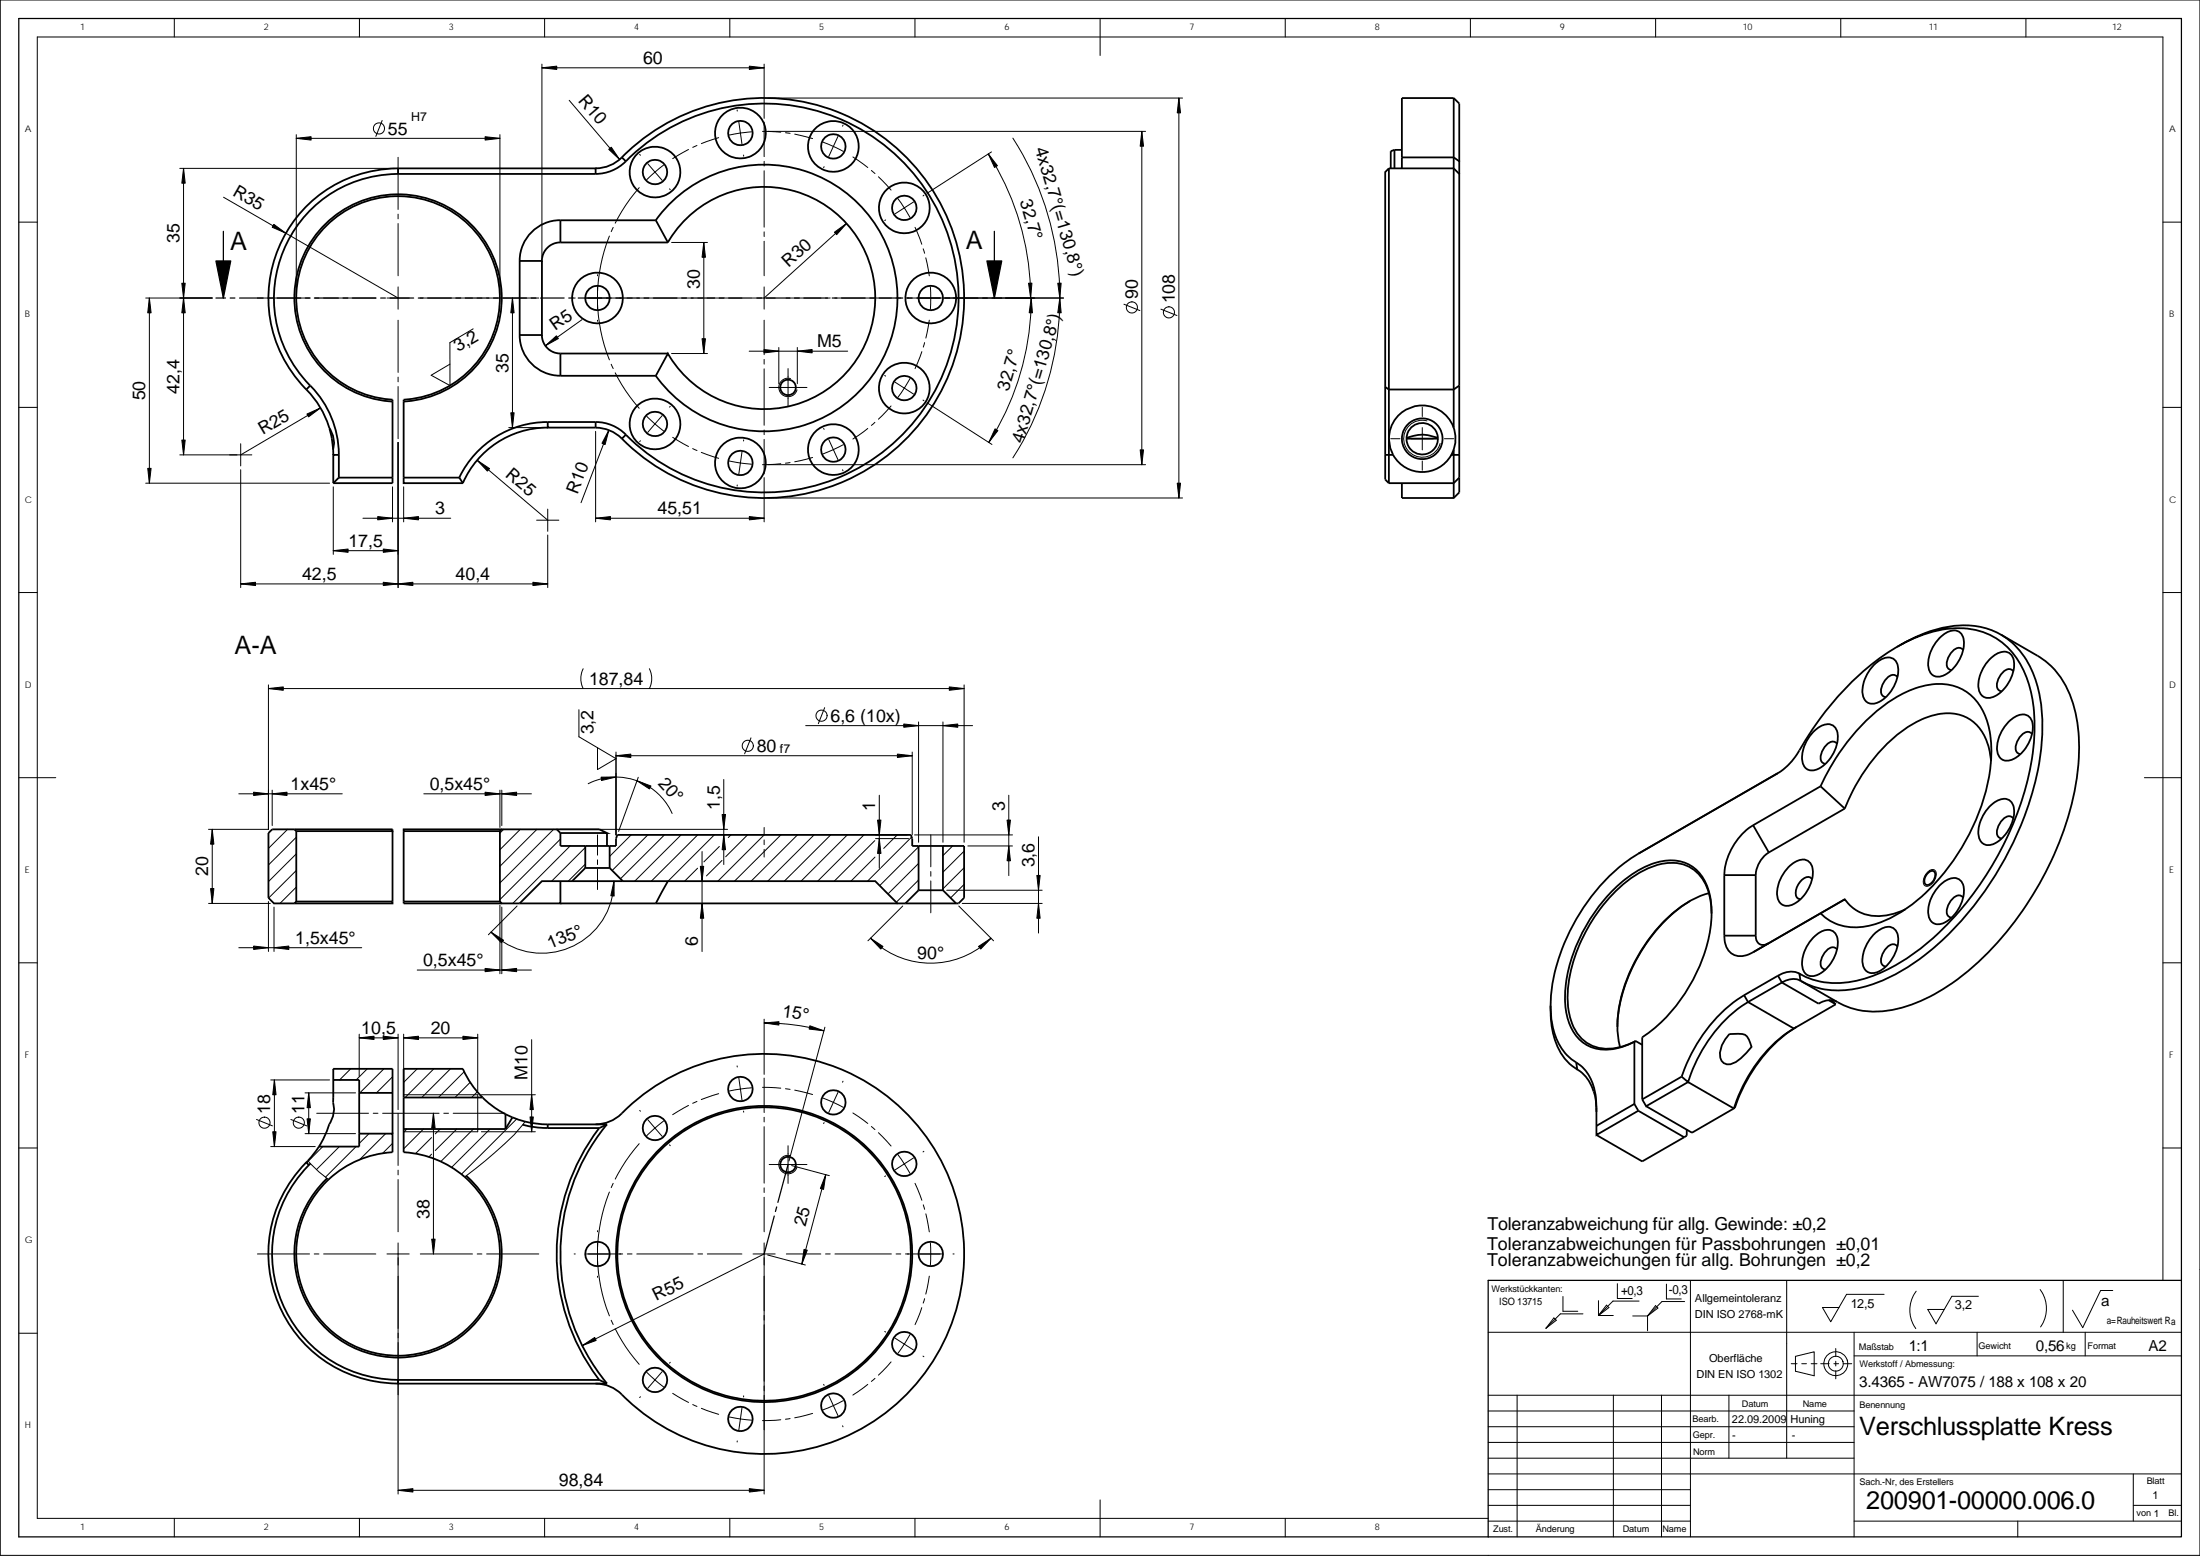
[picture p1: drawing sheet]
<svg xmlns="http://www.w3.org/2000/svg" width="594mm" height="420mm" viewBox="0 0 594 420" stroke-linecap="round" stroke-linejoin="round" font-family="sans-serif">
<g fill="none" stroke="#000" stroke-width=".27">
<path d="M.1 0h594v420h-594zM47.1 5v5M97.1 5v5M146.3 17.3v52.2M146.3 18.3h60M147.1 5v5M197.1 5v5M206.3 17.3v14.7M247.1 5v5M297.1 5v10M347.1 5v5M397.1 5v5"/>
<path d="M447.1 5v5M497.1 5v5M547.1 5v5M80 37.4h55M80 36.4v43.1M103.2 32.5l-1.7 4.3M135 36.4v43.1M153.7 27.1l13.6 16M188.2 39.3l-1.1 .5M194.1 37.2l-4.7 1.6M199 29.7l.1 .3M199.5 33l.9 5.9"/>
<path d="M202.9 35.6l-5.9 .8M205.9 35.5l4.9 .2M206.3 33v9.3M207.3 26.5h112M207.3 35.5h102M212.1 35.8l1.3 .2M214.6 36.2l4.8 1.2M222.3 38.4l5.4 2.5M226.3 36.8l-2.5 5.5M227.6 33.8l-.1 .3M273.5 37.3a79.8 79.8 0 0 1 0 86.3M308.3 35.5v90"/>
<path d="M318.3 26.5v108M5.1 60h5M48.5 45.5h58M49.6 45.5v77.3M60.4 53.3l47.1 27.2M107.5 42.5v14.1M107.5 57.8v1.3M172.6 50.7l-3.6 4.7-2.9 4.9M172.7 41.7l.2 .2M174.9 44.2l2 2.3M176.9 46.5l-2.2 2M176.9 46.5l1.9 2.2"/>
<path d="M179.2 44.6l-2.3 1.9M180.8 51l.2 .2M185.9 40.4l-4.3 2.4M200.8 41.9v.3M206.3 43.6v1.2M206.3 46.1v15.2M222.5 45l-.1 .3M230.3 42.4l4 2.8M235.3 46l1 .9M237.2 47.7l3.4 3.6M239.2 59.4l-.3 .1M242.5 53.7l1.7 2.4"/>
<path d="M244.2 56.1l1.5 2.6M244.2 56.1l-2.5 1.7M246.7 54.5l-2.5 1.6M249.5 52.7l-.2 .2M266.9 41.6a72 72 0 0 1 11.4 38.9M267.7 41l-17.4 11.2M584.1 60h5M107.5 60.4v14.1M107.5 77.5v6M161.3 74.2v.3M161.3 77.5v6M164.6 63.7a45.3 45.3 0 0 0-3.2 14.8"/>
<path d="M165.6 61.4l-.5 1.1M181.3 65.5h9.7M190 65.5v30M206.3 62.6v1.3M206.3 65.2v9.3M206.3 77.5v6M228.6 60.3l-22.3 20.2M247.1 61.4l1.8 4.6M249.3 67.2l.4 1.2M250 69.6l.9 4.9M251.2 77.5v6M39.3 80.5h18"/>
<path d="M40.3 80.5v50M69.5 80.5h14.1M84.9 80.5h1.2M87.4 80.5h14.1M104.5 80.5h6M107.5 86.5v14.1M113.5 80.5h14.1M127.8 88.8l-6.3 3.7v11.6l-5.1-2.8 5.1-3M128.9 80.5h1.2M131.4 80.5h14.1M138.4 80.5v35M155 80.5h.3"/>
<path d="M157.2 86.3l-9.9 7.1M161.3 86.5v.3M161.4 82.4a45.2 45.2 0 0 0 3.2 14.8M165.1 98.4l.5 1.1M168.1 80.5h-9.8M169.4 80.5h1.3M172 80.5h15.2M181.3 95.5h9.7M188.5 80.5h1.2M191 80.5h9.3M202.3 94.8h26.6M203.3 80.5h6"/>
<path d="M206.3 86.5v9.3M206.3 97v1.3M206.3 99.6v15.2M210.3 93.8v9.8M212.3 80.5h9.4M212.8 99.5v10.2M215.3 93.8v9.8M222.9 80.5h1.3M225.5 80.5h15.2M242 80.5h1.2M244.5 80.5h9.8M248.9 95l-1.8 4.5"/>
<path d="M249.7 92.5l-.4 1.2M250.9 86.4l-.9 4.9M254.8 80.5h32.4M278.5 80.5a72.1 72.1 0 0 1-11.5 39M303.5 82.1l4.3 1.8M313.5 83.5l4.3 1.7M5.1 110h5M65 119.8v6M86.5 110.2l-21.5 12.6M107.5 119.5v39.2M107.5 101.8v1.3M107.5 104.4v14.1"/>
<path d="M137.4 115.5h9.5M160.8 116.5v24.4M164.4 116.1l-7.5 19.6M166.1 100.7l2.9 4.9 3.6 4.7M172.9 119l-.2 .2M174.7 112.4l2.2 2.1M176.9 114.5l2.3 1.9M176.9 114.5l-2 2.3M178.8 112.2l-1.9 2.3M181 109.7l-.2 .2M181.6 118.1l4.3 2.5M200.8 118.8v.3"/>
<path d="M206.3 116.1v1.3M206.3 118.6v9.4M207.7 104.6h10.2M213.5 102.2a2.49 2.49 0 0 0-3.1 1.8 2.49 2.49 0 0 0 1.8 3 2.49 2.49 0 0 0 3-1.7M222.4 115.7l.1 .3M223.8 118.7l2.5 5.4M234.3 115.7l-4 2.9M236.3 114l-1 .9M238.9 101.4l.3 .2M240.6 109.6l-3.4 3.6M241.7 103.2l2.5 1.6M244.2 104.8l-1.7 2.5"/>
<path d="M244.2 104.8l2.5 1.6M245.7 102.2l-1.5 2.6M249.3 108l.2 .2M250.3 108.8l17.6 11.2M375.6 118.5h2.5M381.1 118.5h5.9M384.1 110v2.5M384.1 115.5v6M385.4 113.6a5 5 0 0 0-6.2 3.6 5 5 0 0 0 3.6 6.1 5 5 0 0 0 6.1-3.5M390.1 118.5h2.5M584.1 110h5M39.3 130.5h49.7"/>
<path d="M48.5 122.8h19.5M65 126.8v31.9M90 131.5v18.2M98 139.9h23.7M106 131.5v9.4M109 131.5v9.4M128.9 124.3l19 16.2M147.9 137.5v6M160.8 139.9h45.5M187 121.1l1.2 .5M189.4 122.2l4.7 1.6M197 124.5l5.9 .8"/>
<path d="M199.1 131l-.1 .3M200.4 122l-.9 6M206.3 129v11.9M207.3 134.5h112M207.3 125.5h102M210.8 125.2l-4.9 .3M213.4 124.9l-1.3 .2M219.4 123.5l-4.8 1.2M227.5 126.9l.1 .2M227.7 120.1l-5.4 2.5M384.1 124.5v2.5M5.1 160h5"/>
<path d="M65 157.7h82.9M90 148.7h17.5M144.9 140.5h6M147.9 144.5v14.2M584.1 160h5M72.5 184.9v39h-16.2M72.5 185.9h187.8M156.3 191.6v7.3l10 6-5 2.9v-5.9M157.5 180.6a6 6 0 0 0 0 5.3M175.4 180.6a6 6 0 0 1 0 5.3M202.8 199.2l-1.7 4.3M217.6 195.9h45"/>
<path d="M222.7 191.1l-1.7 4.3M248 194.9v32.5M254.6 194.9v32.5M260.3 184.9v42.5M5.1 210h10M64.5 214.4h27.9M73.5 213.4v9.5M114.4 214.4h29.1M135 213.4v10M135.5 213.4v9.5M158.8 211.6a16.6 16.6 0 0 1 22.7 8M166.3 204.1h80"/>
<path d="M166.3 203.1v22.3M172.4 209.9l-5.4 14.6M195.4 210.5v22.9M237.4 214.7v19.7M246.3 203.1v22.3M272.4 214.7v21.7M579.1 210h10M57.3 223.9v20M77.7 223.9l-5.2 5.2M80 226.1l-7.5 7.5M80 230.6l-7.5 7.5M80 235.1l-7.4 7.4"/>
<path d="M80 239.5l-4.4 4.4M136 223.9l-1 1.1M140.5 223.9l-5.5 5.5M145 223.9l-10 10M149.5 223.9l-14.5 14.5M151.3 226.6l-16.3 16.3M151.3 223.9h45.2M154 228.4l-15.5 15.5M158 228.9l-9 9M158 233.3l-4.5 4.6M161.3 225.4v5.5M161.3 232.2v1.2"/>
<path d="M161.3 234.7v5.5M165.8 237.9a19.5 19.5 0 0 1-12 18 19.5 19.5 0 0 1-21.2-4.2M170.4 225.4l-5.8 5.8M174.9 225.4l-9.6 9.7M179.4 225.4l-11.9 11.9M183.9 225.4l-12.5 12.5M188.4 234.4l-3.5 3.5M188.4 225.4l-12.5 12.5M189.6 229.9v27M192.9 225.4l-12.5 12.5M194.3 228.6l-4.2 4.1M195 232.3l-4.2 4.2"/>
<path d="M197.4 225.4l-.7 .8M201.9 225.4l-5.9 6M206.3 225.4l-12.4 12.5M206.3 223.4v2.1M206.3 226.8v1.3M206.3 229.3v2.1M210.9 225.4l-12.6 12.5M215.3 225.4l-12.5 12.5M219.8 225.4l-12.5 12.5M224.3 225.4l-12.5 12.5M228.8 225.4l-12.5 12.5M233.3 225.4l-12.5 12.5"/>
<path d="M236.2 227l-10.9 10.9M236.3 231.4l-6.5 6.5M236.4 226.4h8.9M236.4 225.4h8.6M237.8 234.4l-3.5 3.5M242.3 225.4l-3.7 3.7M246.2 226l-8.3 8.3M247 225.4h26.4M248 228.7l-10.5 10.4M248 233.2l-8.2 8.2M248 237.6l-6 6M251.3 225.4v8.7"/>
<path d="M251.3 235.3v1.3M251.3 237.9v8.6M257.2 228.4l-2.6 2.6M260.3 229.8l-5.7 5.7M260.3 234.3l-5.7 5.7M260.3 238.8l-3.6 3.6M261.3 228.4h12.1M280.4 226v25.9M520.6 235.4a1.21 1.21 0 0 1 1.5-.6 1.21 1.21 0 0 1 .8 1.4l-.2 .7a3.3 3.3 0 0 1-2.4 2.5 1.12 1.12 0 0 1-1-1.5 3.9 3.9 0 0 1 1.3-2.5zM5.1 260h5M56.3 243.9h16.7M64.5 255.9h33.2"/>
<path d="M72.5 243.4v13.5M74 244.9v12M135 244.4v18.5M135.5 244.9v18M139.6 244.6l-7.7 7.8M235.1 253.3a23 23 0 0 0 32.5 0M243.8 244.6l-9.4 9.4M255.6 240.4h25.8M258.9 244.6l9.4 9.4M259.8 243.9h21.6M584.1 260h5M97 279.3v11.3"/>
<path d="M107.5 279.3v20.3M109 279.3v15.3M112.7 261.9h30.8M129 279.3v15.3M206.3 275.2v14.9M206.3 276.2l4.3 .2 4.4 .4 7.5 1.5M222.8 277.4l-9.7 36.1M73.1 291.6h15.9M74.1 291.6v18M82.4 295.1h13.6M83.4 295.1v11M90.2 288.6l-.2 .2"/>
<path d="M94.7 288.6l-3 3M97 280.2h10.5M99.2 288.6l-3 3M103.7 288.6l-6.5 6.5M106 290.8l-4.3 4.3M109 280.2h20M109 295.6h20v10h-20M112.7 288.6l-3.7 3.7M117.2 288.6l-7.8 7.8M121.6 288.6l-7.7 7.8M125.3 289.4l-6.9 7M127 292.2l-4.1 4.2"/>
<path d="M128.9 294.8l-1.5 1.6M130 295.6h14.6M143.6 280.7v24.9M172.7 299.8l.2 .3M185.9 298.5l-4.3 2.5M188.2 297.4l-1.2 .5M194.1 295.3l-4.7 1.6M199 287.8l.1 .3M199.5 291.1l.9 5.9M202.9 293.7l-5.9 .9M205.9 293.6l4.9 .2M206.3 291.1v9.3"/>
<path d="M212.1 294l1.3 .2M214.6 294.4l4.8 1.2M222.3 296.5l2.7 1.2M225 297.7l2.7 1.3M225 297.7l-1.2 2.7M226.3 295l-1.3 2.7M227.6 292l-.1 .2M5.1 310h5M69.3 302.3l4.3 1.7M73.1 309.6h12M78.5 302.3l4.3 1.7M82.4 306.1h13.6"/>
<path d="M83.2 313.4a31 31 0 0 0 5.5 5.1M85.5 300.6h14M87.2 309.6l-4 3.9M91.6 309.6l-6.2 6.2M96.2 309.6l-8.3 8.3M99.6 306.1l-2.6 2.7M100.8 300.6h1.3M103.3 300.6h15.3M104.1 306.1l-7 7.1M106 308.7l-2.7 2.7M107.5 300.6v14.1M107.5 316v1.2"/>
<path d="M107.5 318.5v14.1M109.9 304.9l-.9 .8M114.4 304.9l-5.4 5.3M116.5 307.2l-4.3 4.3M116.5 311.7l-.7 .7M117 300.6v38M118.1 305.6l-.6 .6M118.8 304.9l-.6 .6M119.8 300.6h1.3M122.4 300.6h14M123.4 304.9l-5.9 5.8M127.8 304.9l-8.8 8.7"/>
<path d="M130 305.6h14.6M132.3 304.9l-10.3 10.3M139.5 302.2l-14.9 14.9M141.8 302.9a42.3 42.3 0 0 1-8.2 8.3l-8.1 6.6M165.6 319.5l-.5 1.2M172.6 308.8l-3.6 4.7-2.9 4.9M174.9 302.3l2 2.3M176.9 304.6l-2.2 2M176.9 304.6l1.9 2.3M179.2 302.7l-2.3 1.9M180.8 309.1l.2 .3M200.8 300v.3"/>
<path d="M206.3 301.7v1.3M206.3 304.2v15.3M207.7 314.5h10.2M212.8 309.4v10.2M213.5 312a2.5 2.5 0 0 0-3.1 1.8 2.5 2.5 0 0 0 1.7 3.1 2.5 2.5 0 0 0 3.1-1.8M213.8 314.7l10.2 2.8M222.5 303.1l-.1 .3M223 317.2l-6.5 24.1M230.3 300.5l4 2.9M235.3 304.2l1 .8M237.2 305.9l3.4 3.6M239.2 317.5l-.3 .2"/>
<path d="M242.5 311.8l3.2 5.1M246.7 312.7l-5 3.2M247.1 319.5l1.8 4.6M249.5 310.9l-.2 .1M584.1 310h5M69.5 338.6h14.1M84.9 338.6h1.2M87.4 338.6h14.1M104.5 338.6h6M107.5 335.6v67.8M113.5 338.6h14.1M128.9 338.6h1.2"/>
<path d="M131.4 338.6h14.1M155 338.6h.3M158.3 338.6h9.8M161.3 332.3v.3M161.3 335.6v6M164.6 321.9a45.3 45.3 0 0 0-3.2 14.8M169.4 338.6h1.3M172 338.6h15.2M188.5 338.6h1.2M191 338.6h9.3M203.3 338.6h6M206.3 320.7v1.3"/>
<path d="M206.3 323.3v9.3M206.3 335.6v67.8M206.3 338.6l-49.1 24.7M207.3 338.9l10.2 2.7M212.3 338.6h9.4M222.9 338.6h1.3M225.5 338.6h15.2M242 338.6h1.2M249.3 325.3l.4 1.2M250 327.8l.9 4.8M251.2 335.6v6M254.3 338.6h-9.8"/>
<path d="M257.3 338.6h.3M161.3 344.6v.3M161.4 340.5a45.5 45.5 0 0 0 3.2 14.8M165.1 356.5l.5 1.2M166.1 358.8l2.9 4.9 3.6 4.7M238.9 359.5l.3 .2M248.9 353.1l-1.8 4.6M249.7 350.7l-.4 1.2M250.9 344.6l-.9 4.8M401.9 359.7h187.2M419.6 355.9l.7 .6-2.8 2.2zM422.1 350.1v4h4"/>
<path d="M427.5 354.8h-6.1l-3.9 3.9M431.6 355.2h4M431.6 351.2v4M433.8 352.4l.7 .7-2.9 2.1zM436.7 346.6v4h4M442.6 351.3h-7l-4 3.9M444.9 355.3v4M447.1 352.6l.6 .6-2.8 2.1zM450 346.8v4h4M454.9 351.5h-6.1l-3.9 3.8h-4M456.5 345.7v69.3M482.5 345.7v48"/>
<path d="M500.7 359.7v55.3M508.8 349.5h-10.2l-4.2 7.4-2.3-3.8h4.5M517.4 348.7a8.5 8.5 0 0 0-.1 10.1M533.9 359.7v6.4M534.2 350h-7.1l-4.3 7.5-2.2-3.9h4.4M550.9 348.2a8.6 8.6 0 0 1 .1 10.1M557.1 345.7v14M563.1 359.7v6.4M570.5 348.5h-3.3l-4.8 10-2.8-4.7M584.1 345.7v-335.7h-574v400h391.8M5.1 360h5M172.9 377.1l-.2 .3"/>
<path d="M174.7 370.6l2.2 2M176.9 372.6l2.3 1.9M176.9 372.6l-2 2.3M178.8 370.4l-1.9 2.2M181 367.9l-.2 .2M181.6 376.2l4.3 2.5M187.1 379.3l1.1 .5M200.8 376.9v.3M222.4 373.8l.1 .3M223.8 376.8l2.5 5.5M227.7 378.2l-5.4 2.5M234.3 373.8l-4 2.9"/>
<path d="M236.3 372.2l-1 .8M240.6 367.7l-3.4 3.6M241.7 361.3l2.5 1.6M244.2 362.9l-1.7 2.5M244.2 362.9l2.5 1.7M245.7 360.4l-1.5 2.5M249.3 366.2l.2 .2M401.9 376.7h187.2M409.7 376.7v38.3M435.7 376.7v38.3M448.7 376.7v38.3M466.9 376.7v17"/>
<path d="M483.7 368.2h1.6M484.8 366.2l5.1-1.2v6.5l-5.1-1.2zM486.5 368.2h1.3M489.1 368.2h1.6M491.7 368.2h2.2M495.2 368.2h1.3M495.7 364.1v2.2M495.7 367.6v1.3M495.7 370.1v2.2M497.7 368.2h2.3M500.7 366.1h88.4M189.4 380.3l4.7 1.6"/>
<path d="M197 382.6l5.9 .9M199.1 389.1l-.1 .3M200.4 380.2l-.9 5.9M210.8 383.4l-4.9 .2M213.4 383.1l-1.3 .1M219.4 381.7l-4.8 1.1M227.5 385l.1 .3M401.9 398h187.2M401.9 381h98.8M401.9 385.3h98.8M401.9 389.5h98.8M401.9 393.7h98.8"/>
<path d="M576.1 398v12.7M47.1 410v5M97.1 410v5M107.5 402.4h98.8M147.1 410v5M197.1 410v5M247.1 410v5M297.1 405v10M347.1 410v5M401.9 410.7h54.6M401.9 406.5h54.6M401.9 402.3h54.6"/>
<path d="M500.7 410.7h88.4M544.9 410.7v4.3M576.1 406.5h13"/>
<circle cx="102.3" cy="34.7" r="1.5"/>
<circle cx="305.7" cy="83" r="1.5"/>
<circle cx="315.7" cy="84.3" r="1.5"/>
<circle cx="221.8" cy="193.3" r="1.51"/>
<circle cx="201.9" cy="201.4" r="1.5"/>
<circle cx="71.4" cy="303.1" r="1.5"/>
<circle cx="80.7" cy="303.1" r="1.5"/>
<circle cx="495.7" cy="368.2" r="3.2"/>
<circle cx="495.7" cy="368.2" r="2.02"/>
</g>
<g fill="none" stroke="#000" stroke-width=".34">
<path d="M60.3 62.5v18M268.5 62.5v18M58.3 80.5h2.6M62.2 80.5h1.2M64.7 80.5h6.3M72.3 80.5h1.3M74.9 80.5h6.3M82.5 80.5h1.2M85 80.5h6.4M92.6 80.5h1.3M95.2 80.5h6.3M102.8 80.5h1.3"/>
<path d="M105.3 80.5h6.4M113 80.5h1.2M115.5 80.5h6.3M123.1 80.5h1.3M125.7 80.5h6.3M133.3 80.5h1.2M135.8 80.5h6.4M143.4 80.5h1.3M146 80.5h6.3M153.6 80.5h1.3M156.1 80.5h6.4M163.8 80.5h1.2"/>
<path d="M166.3 80.5h6.3M173.9 80.5h1.3M176.5 80.5h6.3M184.1 80.5h1.2M186.6 80.5h6.4M194.2 80.5h1.3M196.8 80.5h6.3M204.4 80.5h1.3M206.9 80.5h6.4M214.6 80.5h1.2M217.1 80.5h6.3M224.7 80.5h1.3"/>
<path d="M227.3 80.5h6.3M234.9 80.5h1.2M237.4 80.5h6.4M245 80.5h1.3M247.6 80.5h6.3M255.2 80.5h1.3M257.7 80.5h6.4M265.4 80.5h1.2M267.9 80.5h2.6M212.8 314.5l-2.7 10.2M209.1 328.4l-2.8 10.2M209.7 325.9l-.3 1.2"/>
<path d="M589.1 345.7v69.3h-187.2M589.1 345.7v-340.7h-584v410h396.8M589.1 345.7h-187.2v69.3"/>
</g>
<g fill="none" stroke="#000" stroke-width=".49">
<path d="M392.6 26.5h-14v16M392.6 26.5l1.5 1.5v15.6M392.6 26.5v16M107.5 45.5a35 35 0 0 0-32.3 21.6 35 35 0 0 0 7.5 38.1M107.5 47a33.5 33.5 0 0 0-30.9 20.6 33.5 33.5 0 0 0 7.1 36.5M107.5 45.5h53.3v1.5M107.5 45.5v1.5M107.5 47h53.3M151.3 59.5v6M151.3 59.5a11 11 0 0 0-11 11M151.3 59.5h25.8M167.9 42.5a10.1 10.1 0 0 1-7.1 3"/>
<path d="M167.9 42.5l1.1 1.1a11.6 11.6 0 0 1-8.2 3.4M167.9 42.5a54 54 0 0 1 76.6-.3 54 54 0 0 1 0 76.5 54 54 0 0 1-76.6-.3M169 43.6a52.5 52.5 0 0 1 74.4-.3 52.5 52.5 0 0 1 0 74.4 52.5 52.5 0 0 1-74.4-.3M177.1 59.5l3.3 6M177.1 59.5a36 36 0 0 1 53.3-5.8 36 36 0 0 1 0 53.6 36 36 0 0 1-53.3-5.8M375 45.5h17.6M375 45.5v59.7M375 45.5l-.9 1v58M376.5 40.5h2.1M376.5 40.5l-.9 .3v4.7M376.5 40.5v5M378.6 42.5v3"/>
<path d="M378.6 42.5h14M392.6 45.5v59.7M392.6 45.5l1.5 1.5v57.1M392.6 42.5v3M392.6 42.5l1.5 1.1v3.4M140.3 70.5v20M146.3 70.5v20h-6M151.3 65.5a4.8 4.8 0 0 0-3.4 1.3l-.7 .8a4.6 4.6 0 0 0-.9 2.9h-6M151.3 65.5h29.1M180.4 65.5a30 30 0 0 1 45.2-8 30 30 0 0 1 0 46 30 30 0 0 1-45.2-8l-3.3 6M140.3 90.5a11 11 0 0 0 11 11M146.3 90.5a4.7 4.7 0 0 0 1.4 3.4l.8 .6a4.6 4.6 0 0 0 2.8 .9"/>
<path d="M151.3 95.5v6M151.3 95.5h29.1M82.7 105.2a28.1 28.1 0 0 1 6.5 10.8 7.9 7.9 0 0 1 .8 5.9v.9M83.8 104.1l-1.1 1.1M83.8 104.1a26.5 26.5 0 0 1 7.7 18.7M89 115.8l.5 2.1 .5 3.5M106 107.9a27.5 27.5 0 0 1-22.2-41.4 27.5 27.5 0 0 1 47-.6 27.5 27.5 0 0 1-21.1 42h-.7v21.1M106 107.9v22.6h-16M109 108.4a28 28 0 0 0 22.6-42.2 28 28 0 0 0-47.9-.5 28 28 0 0 0 21.6 42.7h.7M147.9 115.5a25 25 0 0 0-22.9 15M147.9 114v1.5h12.9v-1.5M147.9 114h12.9"/>
<path d="M147.9 114a26.4 26.4 0 0 0-23.9 15M151.3 101.5h25.8M160.8 115.5a10 10 0 0 1 7.1 2.9l1.1-1M160.8 114a11.4 11.4 0 0 1 8.2 3.4M374.1 104.5v18.3M374.1 104.5l.9 .7M375 105.2v25.3M375 105.2h17.6M379.8 118.4h8.5M379.8 118.2a11 11 0 0 1 8.5 0M392.6 105.2v10.3M392.6 115.5a9 9 0 0 0-12.2-5.3 9 9 0 0 0-4.2 12.6"/>
<path d="M392.6 115.5a10.7 10.7 0 0 1 0 6.4v.9M394.1 104.1l-1.5 1.1M394.1 104.1v18.7M91.5 122.8h-1.5v7.7M91.5 129l-1.5 1.5M91.5 129h14.5M91.5 122.8v6.2M109 129v1.5h16l-1-1.5M109 129h15M374.1 122.8h2.1M374.1 122.8v6.7l.9 1M375 130.5h17.6"/>
<path d="M391.9 122.8a9 9 0 0 1-15.7 0M392.6 121.4l-.7 1.4h.7M392.6 130.5v4M392.6 122.8h1.5M392.6 122.8v7.7M394.1 129l-1.5 1.5M394.1 122.8v10.2l-1.5 1.5h-14v-4M505.9 179.7a5 5 0 0 1 5.1-2 3.9 3.9 0 0 1 1.5 4.8 10.5 10.5 0 0 1-5.6 7.3 2.78 2.78 0 0 1-4-2.9 10.7 10.7 0 0 1 3-7.2zM512.3 174.7a33.9 33.9 0 0 1 20.1-5.8 19.3 19.3 0 0 1 16.7 13.1 46.8 46.8 0 0 1 1.2 26 88 88 0 0 1-32 51 40.4 40.4 0 0 1-21.2 8.4 19.7 19.7 0 0 1-10.9-2.6l-.3-1.9a22.4 22.4 0 0 0 18.4 1.1 58.1 58.1 0 0 0 25.2-18.4 84.4 84.4 0 0 0 19.7-45.2 35.7 35.7 0 0 0-4.2-22.1 18.7 18.7 0 0 0-19.2-8.5 45 45 0 0 0-23.5 12.2 88.1 88.1 0 0 0-17.5 22.3 16.1 16.1 0 0 1-4.7 4.5M523.7 172.3a5 5 0 0 1 5-1.9 3.9 3.9 0 0 1 1.5 4.8 10.5 10.5 0 0 1-5.5 7.3 2.77 2.77 0 0 1-4-2.9 10.5 10.5 0 0 1 3-7.3zM530.1 175.5a1.58 1.58 0 0 0-2.6 .1 4.8 4.8 0 0 0-1.7 4.5l.4 .5 .8 .4M537.2 178.1a5 5 0 0 1 5.1-1.9 3.9 3.9 0 0 1 1.4 4.7 10.5 10.5 0 0 1-5.5 7.3 2.77 2.77 0 0 1-4-2.7 10.7 10.7 0 0 1 3-7.4z"/>
<path d="M540.4 171.4l9.8 5.7a23.8 23.8 0 0 1 10.7 17.5 62.5 62.5 0 0 1-3.7 30 86.4 86.4 0 0 1-30 40.9 37.7 37.7 0 0 1-21.2 7.7 19.7 19.7 0 0 1-9.8-2.6l-9.8-5.7M489.6 197.7a5 5 0 0 1 5.1-2 3.9 3.9 0 0 1 1.4 4.8 10.5 10.5 0 0 1-5.5 7.3 2.77 2.77 0 0 1-4-2.9 10.5 10.5 0 0 1 3-7.2zM512.4 182.8a1.59 1.59 0 0 0-2.7 .1 4.8 4.8 0 0 0-1.6 4.5l.4 .5 .8 .3M542.3 195a5 5 0 0 1 5-1.9 3.9 3.9 0 0 1 1.5 4.8 10.5 10.5 0 0 1-5.6 7.3 2.92 2.92 0 0 1-3-.5 2.92 2.92 0 0 1-.9-3 10.8 10.8 0 0 1 3-6.7zM543.7 181.3a1.61 1.61 0 0 0-2.7 0 4.8 4.8 0 0 0-1.6 4.5l.3 .6 .8 .3M548.7 198.2a1.58 1.58 0 0 0-2.6 .1 4.8 4.8 0 0 0-1.7 4.5l.4 .5 .8 .3M480.2 208.7l-37.8 21.8M491.6 212.3l6.6 6M491.6 212.3a54.9 54.9 0 0 1 20.2-23.9 20.2 20.2 0 0 1 16.2-3.1 14.3 14.3 0 0 1 9.2 11.6 43.1 43.1 0 0 1-3.7 24.7 55.5 55.5 0 0 1-21 25.2 20.3 20.3 0 0 1-15.3 3.1 11.8 11.8 0 0 1-5.6-3.3M491.6 212.3l-18.2 10.5M496.1 200.9a1.58 1.58 0 0 0-2.7 0 4.8 4.8 0 0 0-1.6 4.5l.3 .5 .8 .4M498.2 218.3l-20.6 11.9"/>
<path d="M537.2 217.8a5.1 5.1 0 0 1 5.1-1.9 3.9 3.9 0 0 1 1.4 4.8 10.6 10.6 0 0 1-5.5 7.3 2.79 2.79 0 0 1-4-2.8 10.7 10.7 0 0 1 3-7.4zM537.6 205.5a13.9 13.9 0 0 0-6.2-11.5 13.3 13.3 0 0 0-11.6-.1 39.9 39.9 0 0 0-18 17l-1.6 2.8-2 4.6M79.5 223.9h26.5v.5h-26M79.5 223.9l.5 .5M79.5 223.9h-6l-1 1v17.5l1.5 1.5h5.5M80 224.4v19l-.5 .5M106 224.4v19M109 224.4h26M109 224.4v19.5h26.5M135.5 223.9h-26.5v.5M150.3 223.9h11.5l2.1 1h-12.6M151.3 224.9l-1-1h-14.8l-.5 .5v19l.5 .5h4.8"/>
<path d="M151.3 237.9v6h-11M151.3 224.9v3.5h6.7M154.5 237.9h-8.2l-6 6M154.5 237.9h13.7M158 234.4h6.6M158 228.4h6.6M158 228.4v6M158 234.4l-3.5 3.5M163.9 224.9v3.5M164.6 228.4h1.7v-2l.4-1h79.3l.3 1v2h1.7M164.6 234.4l3.6 3.5M164.6 228.4v6"/>
<path d="M168.2 237.9h68.1l6 6h2.2M180.4 237.9l-3.3 6M248 228.4h6.6M248 228.4v12M254.6 228.4h5.7v14l-1.5 1.5h-.6M254.6 228.4v12M442.4 230.5a52.6 52.6 0 0 0-21.5 28.3 35.3 35.3 0 0 0-1.4 19.5 14.1 14.1 0 0 0 6.1 8.6M443.5 229.9l-1.1 .6M465.6 236.3h8.5M465.6 236.3v16.3M473.4 222.8l4.2 7.4M473.4 222.8a17.2 17.2 0 0 0-7.8 13.5"/>
<path d="M474.1 236.3v16.3M477.6 230.2a7.8 7.8 0 0 0-3.5 6.1M482.9 234.2a5.1 5.1 0 0 1 5-1.9 3.9 3.9 0 0 1 1.5 4.7 10.6 10.6 0 0 1-5.6 7.4 2.78 2.78 0 0 1-3.9-2.8 10.7 10.7 0 0 1 3-7.4zM489.3 237.4a1.63 1.63 0 0 0-2.7 .2 4.4 4.4 0 0 0-1.4 4.7l1 .5M520.4 236a1.25 1.25 0 0 1 2.1-.3 2.74 2.74 0 0 1-2.3 3.3 2.02 2.02 0 0 1 .2-3zM523.7 239.2a5.1 5.1 0 0 1 5-1.9 3.9 3.9 0 0 1 1.5 4.7 10.5 10.5 0 0 1-5.5 7.3 2.77 2.77 0 0 1-4-2.7 10.5 10.5 0 0 1 3-7.4zM543.7 221a1.61 1.61 0 0 0-2.6 .1 4.9 4.9 0 0 0-1.7 4.5l.3 .5 .8 .3M80 243.4h26M106 243.4v.5h-26.5M109 243.4h26M151.3 243.9h25.8M177.1 243.9h65.2"/>
<path d="M244.5 243.9h13.7M248 240.4l-3.5 3.5M248 240.4h6.6M254.6 240.4l3.6 3.5M456.4 243.3a43.8 43.8 0 0 0-19.7 34M461.5 241.2a31.1 31.1 0 0 0-16.1 12.1 40.7 40.7 0 0 0-8.6 25.3l.7 4.1M462.2 246.7a14.8 14.8 0 0 0-4.1-11.3 11.2 11.2 0 0 0-12.2-1.3 37 37 0 0 0-17.7 17.6 35.9 35.9 0 0 0-4.6 21.3 11.2 11.2 0 0 0 7.2 9.7 14.1 14.1 0 0 0 10.9-1.6l-.4 .2M465.6 252.6h8.5M489.6 253.2a5 5 0 0 1 5.1-1.9 3.9 3.9 0 0 1 1.4 4.7 10.4 10.4 0 0 1-5.5 7.3 2.77 2.77 0 0 1-4-2.8 10.5 10.5 0 0 1 3-7.3zM491.6 246.6l-18.2 10.5a5.2 5.2 0 0 1-6.2 .1 5.7 5.7 0 0 1-1.6-4.6M496.1 256.4a1.58 1.58 0 0 0-2.7 .1 4.8 4.8 0 0 0-1.6 4.5l.3 .5 .8 .3M498.2 242.8l-20.6 11.9a2.15 2.15 0 0 1-2.5 .2 2.15 2.15 0 0 1-1-2.3"/>
<path d="M505.9 252.4a5.1 5.1 0 0 1 5-1.9 3.9 3.9 0 0 1 1.6 4.7 10.5 10.5 0 0 1-5.6 7.3 2.79 2.79 0 0 1-4-2.7 10.8 10.8 0 0 1 3-7.4zM512.4 255.6a1.59 1.59 0 0 0-2.7 0 4.8 4.8 0 0 0-1.6 4.6l.4 .5 .8 .3M514.5 245.5a14 14 0 0 1-13.3 .2l-2.1-1.6-.9-1.3-6.6 3.8M530.1 242.4a1.58 1.58 0 0 0-2.6 0 4.9 4.9 0 0 0-1.7 4.5l.4 .6 .8 .3M418.7 271.5a21.7 21.7 0 0 0 4.1 14.6l1.8 1.8 1.3 .9M467 279.2l2.3-.1a2.73 2.73 0 0 1 3.3 2.5l.4 1.1a12.5 12.5 0 0 1-5.7 4.7 2.45 2.45 0 0 1-2.9-3.1l.6-2 .9-1.6zM471 268.7l1 1.9M471 268.7a41.3 41.3 0 0 0-16.9 22M472 270.6a39.1 39.1 0 0 0-16.2 21.6l-1.7-1.5M472 270.6l12.4 7.1M480.1 263.5l-9.1 5.2M480.1 263.5l1.1 1.8a5.2 5.2 0 0 1 5-.5"/>
<path d="M484.4 277.7a39.1 39.1 0 0 0-16.2 21.6M485.1 277.3a40.8 40.8 0 0 0-16.6 21.9l-.3 .1M485.9 262.9a5.7 5.7 0 0 0-5.8 .6M493.8 270.1l1.9 1.1M494.5 270.1l1.2 1.1M495.7 271.2l-11.3 6.5M496 270.5a4.9 4.9 0 0 0-4.9 .5l-9.9-5.7-9.2 5.3M90 291.6v6a8.1 8.1 0 0 1-1.3 6.4l-1.1 2.9-1.5 2.7M90 291.6h7v3.5M90 291.6v-3h16v6.5M97 295.1v11M97 295.1h9"/>
<path d="M106 295.1v11M109 296.4v8.5M109 296.4h21.3M130.3 296.4l.5 .5a25.6 25.6 0 0 0 5.7 4M130.3 296.3a24.6 24.6 0 0 1-5.3-7.7h-16v7.8M425.6 286.9a12.4 12.4 0 0 1 5.4 10l.1 7.1M425.6 286.9l.3 1.9a12.3 12.3 0 0 1 5.2 11v.4M441.3 298.1l-10.2 5.9M441.3 281.3a13.9 13.9 0 0 1-12.3 1.2 12.9 12.9 0 0 1-6.3-11.3 41.2 41.2 0 0 1 8.7-26 34.6 34.6 0 0 1 14.5-11.8 11.8 11.8 0 0 1 11.7 1 14 14 0 0 1 4.5 10.5 41.4 41.4 0 0 1-8.8 25.8l-2.3 2.8a37.3 37.3 0 0 1-7.5 6.6v16.8M441.3 281.3v16.8M441.3 298.1l1.1 1.8M441.7 281.1l1.8 1"/>
<path d="M442.4 299.9l12.4 7.2M442.4 299.9l-11.3 6.6v-2.5M443.5 296.9l1 1.8 11.3-6.5 12.4 7.1M444.5 298.7l12.4 7.2 11.3-6.6M454.1 290.7l-10.6 6.2M82.7 313.9a35 35 0 0 0-7.5 38.1 35 35 0 0 0 32.3 21.6v-1h54.3M83.4 314.6a34 34 0 0 0-7.3 37 34 34 0 0 0 31.4 21M83.8 314.2l-.4 .4M86.1 309.6l-1.6 2.2-1.8 2.1 .7 .7M97 306.1v3.5h-10.9M109 304.9h27.5M109 304.9v6.3a27.5 27.5 0 0 1 22.2 41.2 27.5 27.5 0 0 1-46.8 1.2 27.5 27.5 0 0 1 20-42.3l1.6-.2v-5h-9"/>
<path d="M125.9 317.5a28 28 0 0 1 2.1 40.2 28 28 0 0 1-40.3 .7 28 28 0 0 1 .6-40.2M136.5 300.9v4M136.5 300.9l1.9 .8M138.4 301.7a25.4 25.4 0 0 0 9.5 1.9M138.4 301.7l-1.9 3.2M141.2 303.7l3.2 .7 3.5 .2M147.9 303.6v1M147.9 303.6h16M147.9 304.6h13.9M161.8 304.6a56 56 0 0 0 0 68M163.9 303.6l-2.1 1M163.9 303.6a55 55 0 0 0 0 70"/>
<path d="M167.9 300.6a54 54 0 0 1 76.8 0 54 54 0 0 1-.7 76.7 54 54 0 0 1-76.7-1.3 9.9 9.9 0 0 0-6.5-2.4M167.9 300.7a10.1 10.1 0 0 1-7.1 2.9M431.1 306.5l12.4 7.1 11.3-6.5M455.5 305v1.7l-.7 .4M107.5 373.6h56.4M161.8 372.6l2.1 1"/>
<circle cx="199.9" cy="35.9" r="3.3"/>
<circle cx="199.9" cy="35.9" r="6.9"/>
<circle cx="225" cy="39.5" r="6.9"/>
<circle cx="225" cy="39.5" r="3.3"/>
<circle cx="176.9" cy="46.5" r="3.3"/>
<circle cx="176.9" cy="46.5" r="6.9"/>
<circle cx="244.2" cy="56.1" r="3.3"/>
<circle cx="244.2" cy="56.1" r="6.9"/>
<circle cx="161.3" cy="80.5" r="6.9"/>
<circle cx="161.3" cy="80.5" r="3.3"/>
<circle cx="251.3" cy="80.5" r="6.9"/>
<circle cx="251.3" cy="80.5" r="3.3"/>
<circle cx="176.9" cy="114.5" r="3.3"/>
<circle cx="176.9" cy="114.5" r="6.9"/>
<circle cx="212.8" cy="104.6" r="2.1"/>
<circle cx="244.2" cy="104.8" r="3.3"/>
<circle cx="244.2" cy="104.8" r="6.9"/>
<circle cx="384" cy="118.5" r="4.2"/>
<circle cx="384.1" cy="118.5" r="5.5"/>
<circle cx="199.9" cy="125" r="6.9"/>
<circle cx="199.9" cy="125" r="3.3"/>
<circle cx="225" cy="121.4" r="6.9"/>
<circle cx="225" cy="121.4" r="3.3"/>
<circle cx="199.9" cy="294.1" r="3.3"/>
<circle cx="225" cy="297.7" r="3.3"/>
<circle cx="176.9" cy="304.6" r="3.3"/>
<circle cx="212.8" cy="314.5" r="2.1"/>
<circle cx="244.2" cy="314.3" r="3.3"/>
<circle cx="161.3" cy="338.6" r="3.3"/>
<circle cx="206.3" cy="338.6" r="40"/>
<circle cx="206.3" cy="338.6" r="39.6"/>
<circle cx="251.3" cy="338.6" r="3.3"/>
<circle cx="176.9" cy="372.6" r="3.3"/>
<circle cx="225" cy="379.5" r="3.3"/>
<circle cx="244.2" cy="362.9" r="3.3"/>
<circle cx="199.9" cy="383.2" r="3.3"/>
</g>
<g fill="#000" stroke="#000" stroke-width=".27">
<path d="M146.3 18.3l4-.4v.9z" fill-rule="evenodd"/>
<path d="M202.3 17.9l4 .4-4 .5z" fill-rule="evenodd"/>
<path d="M80 37.4l4-.5v.9z" fill-rule="evenodd"/>
<path d="M131 36.9l4 .5-4 .4z" fill-rule="evenodd"/>
<path d="M308.3 35.5l.5 4h-.9z" fill-rule="evenodd"/>
<path d="M318.3 26.5l.5 4h-.9z" fill-rule="evenodd"/>
<path d="M49.6 45.5l.4 4h-.9z" fill-rule="evenodd"/>
<path d="M164.4 40.3l.7-.5 2.2 3.3z" fill-rule="evenodd"/>
<path d="M266.9 41.6l2.4 3.1-.7 .5z" fill-rule="evenodd"/>
<path d="M73.9 60.6l3.3 2.4-3.7-1.6z" fill-rule="evenodd"/>
<path d="M190 65.5l.5 4h-.9z" fill-rule="evenodd"/>
<path d="M225.3 62.7l3.3-2.4-2.7 3.1z" fill-rule="evenodd"/>
<path d="M40.3 80.5l.5 4h-.9z" fill-rule="evenodd"/>
<path d="M49.1 76.5h.9l-.4 4z" fill-rule="evenodd"/>
<path d="M49.6 80.5l.4 4h-.9z" fill-rule="evenodd"/>
<path d="M138.4 80.5l.4 4h-.9z" fill-rule="evenodd"/>
<path d="M147.3 93.4l3-2.7 .5 .7z" fill-rule="evenodd"/>
<path d="M189.6 91.5h.9l-.5 4z" fill-rule="evenodd"/>
<path d="M206.3 94.4l4 .4-4 .5z" fill-rule="evenodd"/>
<path d="M215.3 94.8l4-.4v.9z" fill-rule="evenodd"/>
<path d="M277.7 76.5h1l-.4 4z" fill-rule="evenodd"/>
<path d="M278.5 80.5l.3 4h-.9z" fill-rule="evenodd"/>
<path d="M286.2 80.5l.3 4h-.9z" fill-rule="evenodd"/>
<path d="M285.6 76.5h.9l-.3 4z" fill-rule="evenodd"/>
<path d="M82.9 111.8l3.6-1.6-3.2 2.4z" fill-rule="evenodd"/>
<path d="M137.9 111.5h.9l-.4 4z" fill-rule="evenodd"/>
<path d="M164.4 116.1l-1 3.9-.8-.3z" fill-rule="evenodd"/>
<path d="M268.7 115.8l.8 .5-2.5 3.2z" fill-rule="evenodd"/>
<path d="M39.9 126.5h.9l-.5 4z" fill-rule="evenodd"/>
<path d="M49.1 118.8h.9l-.4 4z" fill-rule="evenodd"/>
<path d="M102 139.5l4 .4-4 .5z" fill-rule="evenodd"/>
<path d="M109 139.9l4-.4v.9z" fill-rule="evenodd"/>
<path d="M128.9 124.3l3.3 2.2-.6 .7z" fill-rule="evenodd"/>
<path d="M160.8 139.9l4-.4v.9z" fill-rule="evenodd"/>
<path d="M202.3 139.5l4 .4-4 .5z" fill-rule="evenodd"/>
<path d="M307.9 121.5h.9l-.5 4z" fill-rule="evenodd"/>
<path d="M317.9 130.5h.9l-.5 4z" fill-rule="evenodd"/>
<path d="M65 157.7l4-.5v.9z" fill-rule="evenodd"/>
<path d="M90 148.7l4-.4v.8z" fill-rule="evenodd"/>
<path d="M107.5 157.7l4-.5v.9z" fill-rule="evenodd"/>
<path d="M103.5 148.3l4 .4-4 .4z" fill-rule="evenodd"/>
<path d="M103.5 157.2l4 .5-4 .4z" fill-rule="evenodd"/>
<path d="M143.9 157.2l4 .5-4 .4z" fill-rule="evenodd"/>
<path d="M72.5 185.9l4-.4v.9z" fill-rule="evenodd"/>
<path d="M244 195.5l4 .4-4 .5z" fill-rule="evenodd"/>
<path d="M254.6 195.9l4-.4v.9z" fill-rule="evenodd"/>
<path d="M256.3 185.5l4 .4-4 .5z" fill-rule="evenodd"/>
<path d="M68.5 213.9l4 .5-4 .4z" fill-rule="evenodd"/>
<path d="M73.5 214.4l4-.5v.9z" fill-rule="evenodd"/>
<path d="M131 213.9l4 .5-4 .4z" fill-rule="evenodd"/>
<path d="M135.5 214.4l4-.5v.9z" fill-rule="evenodd"/>
<path d="M166.3 204.1l4-.5v.9z" fill-rule="evenodd"/>
<path d="M162.3 209.8h4l-3.9 1z" fill-rule="evenodd"/>
<path d="M172 210.8l3.8 1.4-.4 .8z" fill-rule="evenodd"/>
<path d="M242.3 203.6l4 .5-4 .4z" fill-rule="evenodd"/>
<path d="M57.3 223.9l.5 4h-.9z" fill-rule="evenodd"/>
<path d="M165.8 237.9v4.1l-.9-.1z" fill-rule="evenodd"/>
<path d="M189.1 233.9h.9l-.4 4z" fill-rule="evenodd"/>
<path d="M195.4 225.4l.5 4h-.9z" fill-rule="evenodd"/>
<path d="M195 219.9h.9l-.5 4z" fill-rule="evenodd"/>
<path d="M237 221.4h.9l-.5 4z" fill-rule="evenodd"/>
<path d="M237.4 226.4l.5 4h-.9z" fill-rule="evenodd"/>
<path d="M272.4 228.4l.5 4h-1z" fill-rule="evenodd"/>
<path d="M271.9 221.4h1l-.5 4z" fill-rule="evenodd"/>
<path d="M56.9 239.9h.9l-.5 4z" fill-rule="evenodd"/>
<path d="M68.5 255.5l4 .4-4 .5z" fill-rule="evenodd"/>
<path d="M74 255.9l4-.4v.9z" fill-rule="evenodd"/>
<path d="M132.6 251.7l3.4 2.2-.6 .7z" fill-rule="evenodd"/>
<path d="M189.6 243.9l.4 4h-.9z" fill-rule="evenodd"/>
<path d="M235.1 253.3l3.3 2.3-.6 .7z" fill-rule="evenodd"/>
<path d="M264.2 255.6l3.4-2.3-2.8 3z" fill-rule="evenodd"/>
<path d="M280 236.4h.9l-.5 4z" fill-rule="evenodd"/>
<path d="M280.4 243.9l.5 4h-.9z" fill-rule="evenodd"/>
<path d="M131 261.5l4 .4-4 .5z" fill-rule="evenodd"/>
<path d="M135.5 261.9l4-.4v.9z" fill-rule="evenodd"/>
<path d="M206.3 276.2l4-.3v.9z" fill-rule="evenodd"/>
<path d="M218.7 277l3.8 1.3-4-.4z" fill-rule="evenodd"/>
<path d="M74.1 291.6l.4 4h-.8z" fill-rule="evenodd"/>
<path d="M83.4 295.1l.4 4h-.9z" fill-rule="evenodd"/>
<path d="M97 280.2l4-.4v.9z" fill-rule="evenodd"/>
<path d="M103.5 279.8l4 .4-4 .5z" fill-rule="evenodd"/>
<path d="M109 280.2l4-.4v.9z" fill-rule="evenodd"/>
<path d="M125 279.8l4 .4-4 .5z" fill-rule="evenodd"/>
<path d="M143.6 295.6l.4 4h-.9z" fill-rule="evenodd"/>
<path d="M73.7 305.6h.8l-.4 4z" fill-rule="evenodd"/>
<path d="M82.9 302.1h.9l-.4 4z" fill-rule="evenodd"/>
<path d="M117 300.6l.5 4h-.9z" fill-rule="evenodd"/>
<path d="M143.1 301.6h.9l-.4 4z" fill-rule="evenodd"/>
<path d="M223 317.2l-.6 4-.9-.3z" fill-rule="evenodd"/>
<path d="M116.6 334.6h.9l-.5 4z" fill-rule="evenodd"/>
<path d="M217.1 337.4l.9 .2-1.5 3.7z" fill-rule="evenodd"/>
<path d="M157.2 363.3l3.4-2.2 .4 .8z" fill-rule="evenodd"/>
<path d="M107.5 402.4l4-.4v.9z" fill-rule="evenodd"/>
<path d="M202.3 402l4 .4-4 .5z" fill-rule="evenodd"/>
</g>
<path d="M58.3 70.5h4l-2 10zM266.5 70.5h4l-2 10z" fill="#000" stroke="#000" stroke-width=".34"/>
<g font-size="6.9">
<text x="62.1" y="67.5">A</text>
<text x="260.8" y="67.3">A</text>
<text x="63.3" y="176.6">A-A</text>
<text x="502" y="387.4">Verschlussplatte Kress</text>
<text x="504" y="407.5">200901-00000.006.0</text>
</g>
<g font-size="4.8">
<text x="173.7" y="17.3">60</text>
<text x="156" y="27.2" transform="rotate(50 156 27.2)">R10</text>
<text x="104.8" y="36.3">55</text>
<text x="279.4" y="40.1" transform="rotate(74 279.4 40.1)">4x32,7°(=130,8°)</text>
<text x="62.6" y="52.6" transform="rotate(30 62.6 52.6)">R35</text>
<text x="275.4" y="54.3" transform="rotate(74 275.4 54.3)">32,7°</text>
<text x="48.5" y="65.6" transform="rotate(-90 48.5 65.6)">35</text>
<text x="213" y="72.3" transform="rotate(-42 213 72.3)">R30</text>
<text x="188.9" y="78.1" transform="rotate(-90 188.9 78.1)">30</text>
<text x="307.2" y="80.6" transform="rotate(-90 307.2 80.6)">90</text>
<text x="317.2" y="81.9" transform="rotate(-90 317.2 81.9)">108</text>
<text x="149.9" y="89.5" transform="rotate(-36 149.9 89.5)">R5</text>
<text x="123.8" y="95.1" transform="rotate(-31 123.8 95.1)">3,2</text>
<text x="220.6" y="93.8">M5</text>
<text x="137.3" y="100.6" transform="rotate(-90 137.3 100.6)">35</text>
<text x="48.5" y="106.3" transform="rotate(-90 48.5 106.3)">42,4</text>
<text x="272.4" y="105.7" transform="rotate(-74 272.4 105.7)">32,7°</text>
<text x="39.2" y="108.1" transform="rotate(-90 39.2 108.1)">50</text>
<text x="70.9" y="117.5" transform="rotate(-30 70.9 117.5)">R25</text>
<text x="276.3" y="119.9" transform="rotate(-74 276.3 119.9)">4x32,7°(=130,8°)</text>
<text x="136.3" y="128.5" transform="rotate(40 136.3 128.5)">R25</text>
<text x="155.9" y="133.7" transform="rotate(-69 155.9 133.7)">R10</text>
<text x="117.5" y="138.9">3</text>
<text x="177.6" y="138.9">45,51</text>
<text x="94.1" y="147.7">17,5</text>
<text x="81.6" y="156.6">42,5</text>
<text x="123" y="156.6">40,4</text>
<text x="159.1" y="184.9">187,84</text>
<text x="224.3" y="194.9">6,6 (10x)</text>
<text x="160.2" y="198.3" transform="rotate(-90 160.2 198.3)">3,2</text>
<text x="204.3" y="203">80</text>
<text x="78.5" y="213.3">1x45°</text>
<text x="116" y="213.3">0,5x45°</text>
<text x="177.6" y="211.6" transform="rotate(48 177.6 211.6)">20°</text>
<text x="194.3" y="218.8" transform="rotate(-90 194.3 218.8)">1,5</text>
<text x="236.3" y="219" transform="rotate(-90 236.3 219)">1</text>
<text x="271.3" y="219" transform="rotate(-90 271.3 219)">3</text>
<text x="56.2" y="236.6" transform="rotate(-90 56.2 236.6)">20</text>
<text x="279.3" y="234.2" transform="rotate(-90 279.3 234.2)">3,6</text>
<text x="79.7" y="254.9">1,5x45°</text>
<text x="148.6" y="256.3" transform="rotate(-22 148.6 256.3)">135°</text>
<text x="188.5" y="255.4" transform="rotate(-90 188.5 255.4)">6</text>
<text x="114.3" y="260.9">0,5x45°</text>
<text x="247.7" y="259">90°</text>
<text x="211.1" y="274.6" transform="rotate(7 211.1 274.6)">15°</text>
<text x="97.6" y="279.2">10,5</text>
<text x="116.3" y="279.2">20</text>
<text x="142.5" y="291.7" transform="rotate(-90 142.5 291.7)">M10</text>
<text x="73" y="300.7" transform="rotate(-90 73 300.7)">18</text>
<text x="82.3" y="300.7" transform="rotate(-90 82.3 300.7)">11</text>
<text x="115.9" y="329" transform="rotate(-90 115.9 329)">38</text>
<text x="217.5" y="331.4" transform="rotate(-75 217.5 331.4)">25</text>
<text x="401.7" y="332.1">Toleranzabweichung für allg. Gewinde: ±0,2</text>
<text x="401.5" y="341.9">Toleranzabweichungen für allg. Bohrungen ±0,2</text>
<text x="401.5" y="337.4">Toleranzabweichungen für Passbohrungen ±0,01</text>
<text x="177.2" y="351.4" transform="rotate(-27 177.2 351.4)">R55</text>
<text x="150.9" y="401.4">98,84</text>
</g>
<g font-size="4.1">
<text x="567.4" y="352.7">a</text>
<text x="515.4" y="364.7">1:1</text>
<text x="549.7" y="364.7">0,56</text>
<text x="580.1" y="364.7">A2</text>
<text x="502" y="374.6">3.4365 - AW7075 / 188 x 108 x 20</text>
</g>
<g font-size="3.4">
<text x="437.8" y="349.7">+0,3</text>
<text x="450.6" y="349.5">-0,3</text>
<text x="499.8" y="353.1">12,5</text>
<text x="527.9" y="353.6">3,2</text>
</g>
<g font-size="3.3">
<text x="111" y="32.6">H7</text>
<text x="210.6" y="203.3">f7</text>
</g>
<g font-size="3">
<text x="457.7" y="351.7">Allgemeintoleranz</text>
<text x="457.7" y="355.9">DIN ISO 2768-mK</text>
<text x="461.5" y="367.8">Oberfläche</text>
<text x="458.1" y="372">DIN EN ISO 1302</text>
<text x="467.7" y="384.2">22.09.2009</text>
<text x="467.7" y="388.6">-</text>
<text x="483.5" y="384.2">Huning</text>
<text x="483.9" y="388.5">-</text>
<text x="581.3" y="404.8">1</text>
</g>
<g font-size="2.7">
<text x="404.9" y="352.4">ISO 13715</text>
<text x="568.9" y="357.4">a=Rauheitswert Ra</text>
</g>
<g font-size="2.5">
<text x="21.6" y="8.2">1</text>
<text x="71.2" y="8.2">2</text>
<text x="121.2" y="8.2">3</text>
<text x="171.2" y="8.2">4</text>
<text x="221.2" y="8.2">5</text>
<text x="271.2" y="8.2">6</text>
<text x="321.2" y="8.2">7</text>
<text x="371.2" y="8.2">8</text>
<text x="421.2" y="8.2">9</text>
<text x="470.6" y="8.2">10</text>
<text x="520.8" y="8.2">11</text>
<text x="570.4" y="8.2">12</text>
<text x="6.7" y="35.7">A</text>
<text x="585.7" y="35.7">A</text>
<text x="6.7" y="85.7">B</text>
<text x="585.7" y="85.7">B</text>
<text x="6.7" y="135.7">C</text>
<text x="585.7" y="135.7">C</text>
<text x="6.7" y="185.7">D</text>
<text x="585.7" y="185.7">D</text>
<text x="6.7" y="235.7">E</text>
<text x="585.7" y="235.7">E</text>
<text x="6.7" y="285.7">F</text>
<text x="585.7" y="285.7">F</text>
<text x="6.7" y="335.7">G</text>
<text x="402.8" y="349">Werkstückkanten:</text>
<text x="502" y="364.4">Maßstab</text>
<text x="534.3" y="364.3">Gewicht</text>
<text x="558" y="364.3">kg</text>
<text x="563.7" y="364.3">Format</text>
<text x="502.1" y="369">Werkstoff / Abmessung:</text>
<text x="457.1" y="383.9">Bearb.</text>
<text x="470.4" y="379.9">Datum</text>
<text x="486.8" y="379.9">Name</text>
<text x="502.1" y="380.3">Benennung</text>
<text x="6.7" y="385.7">H</text>
<text x="457.1" y="388.3">Gepr.</text>
<text x="457.2" y="392.8">Norm</text>
<text x="502.1" y="400.9">Sach.-Nr, des Erstellers</text>
<text x="579.7" y="400.7">Blatt</text>
<text x="21.6" y="413.2">1</text>
<text x="71.2" y="413.2">2</text>
<text x="121.2" y="413.2">3</text>
<text x="171.2" y="413.2">4</text>
<text x="221.2" y="413.2">5</text>
<text x="271.2" y="413.2">6</text>
<text x="321.2" y="413.2">7</text>
<text x="371.2" y="413.2">8</text>
<text x="403.2" y="413.7">Zust.</text>
<text x="414.7" y="413.7">Änderung</text>
<text x="438.2" y="413.7">Datum</text>
<text x="448.9" y="413.7">Name</text>
<text x="576.9" y="409.5">von 1</text>
<text x="585.6" y="409.5">Bl.</text>
</g>
</svg>
